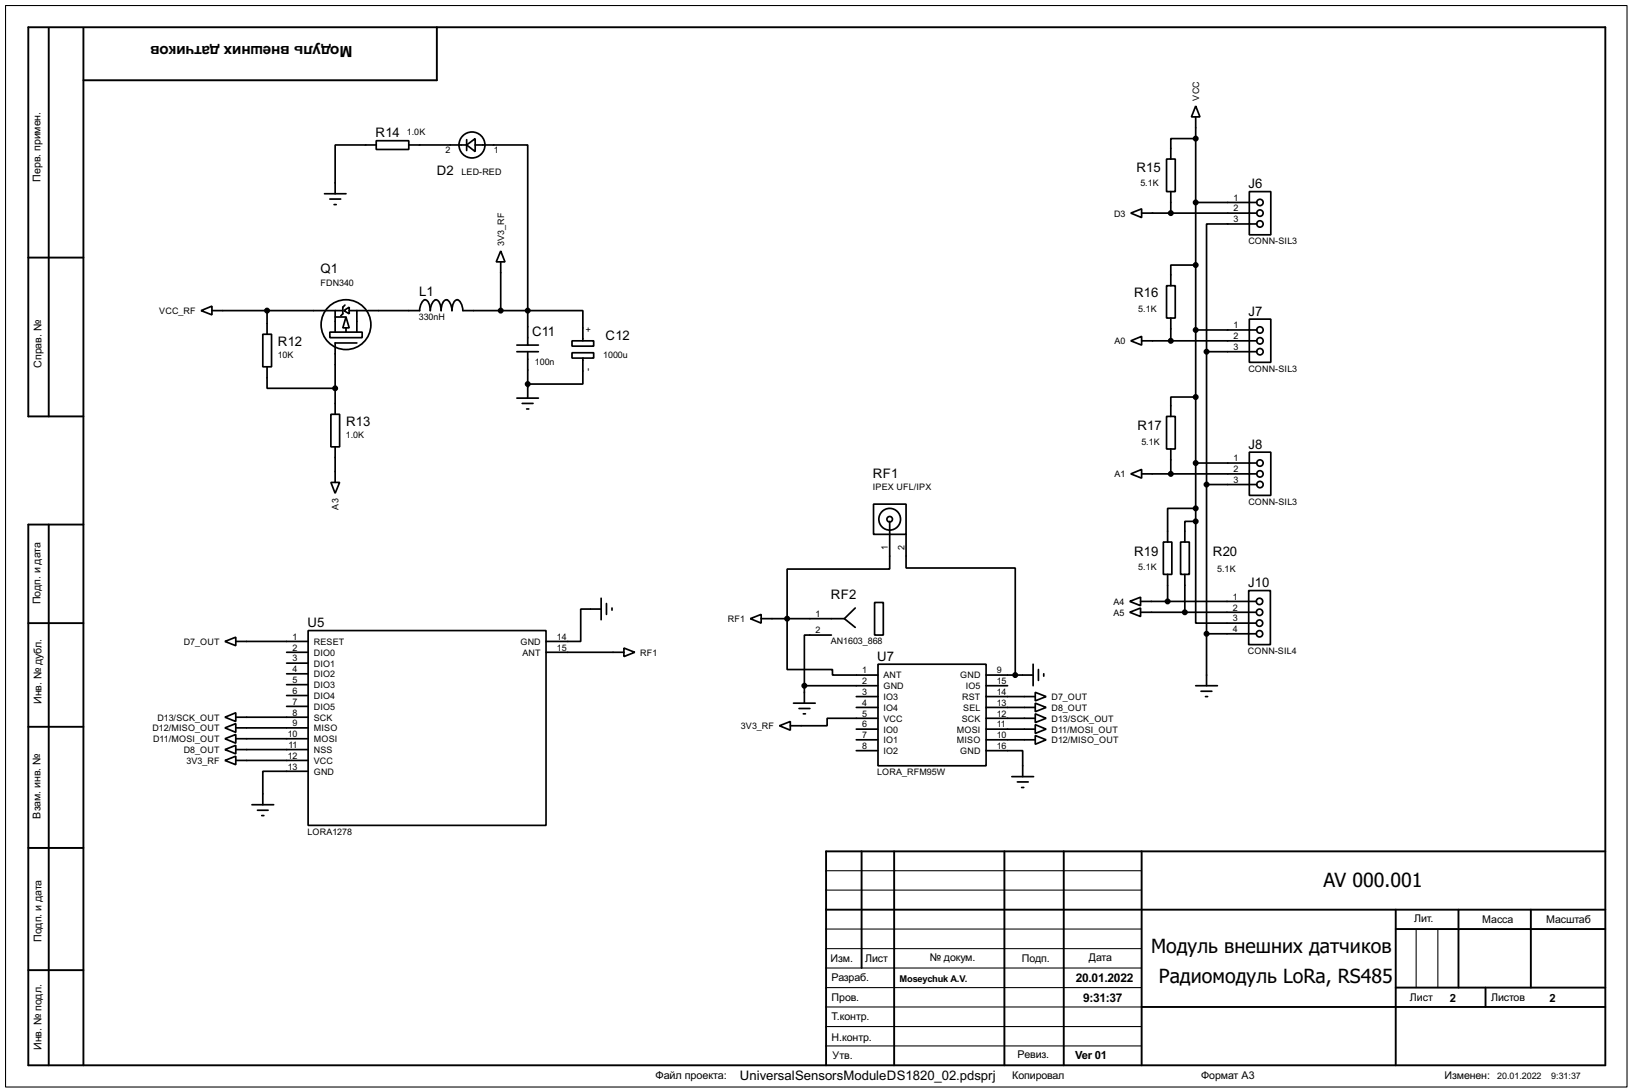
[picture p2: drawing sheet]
<svg xmlns="http://www.w3.org/2000/svg" width="383mm" height="256mm" viewBox="0 0 383 256" stroke-linecap="round" stroke-linejoin="round" font-family="sans-serif">
<path d="M1.3 1.3h381v254h-381zM194.1 218.2h74.2M194.1 209.1h74.2M194.1 204.5h74.2M332.8 218.2v13.8M337.9 218.2v13.8M194.1 222.8h74.2M194.1 232h74.2M194.1 236.5h74.2M194.1 227.4h74.2M194.1 241.1h74.2M194.1 245.7h74.2" fill="none" stroke="#000" stroke-width=".25"/>
<g fill="none" stroke="#000" stroke-width=".45">
<path d="M11.5 6.7v91.1M19.6 6.7v243.5M102.7 6.4v12.5h-83.1M6.7 60.5h12.9M19.6 97.8h-12.9v-91.4h370.5v243.8h-370.5v-127h12.9M11.5 123.2v127M6.7 146.4h12.9M6.7 170.7h12.9M6.7 199.2h12.9M202.5 200v27.4M210.1 200v50.2M236 200v50.2"/>
<path d="M250 200v50.2M268.3 200v50.2M377.2 200h-183.1v50.2M194.1 213.7h183.1M328 213.7v36.5M328 218.2h49.2M342.7 213.7v18.3M359.7 213.7v18.3M6.7 227.9h12.9M268.3 236.5h108.9M328 232h49.2M349.1 232v4.5"/>
</g>
<g fill="none" stroke="#000" stroke-width=".4">
<path d="M88.4 33.1h7.7v2h-7.7zM88.4 34.1h-9.6v11.4M96.1 34.1h13.6M109.7 34.1l2-1.5v3zM109.7 32.8v2.6M111.7 34.1h12.3v38.9M274.1 37.4h2.1v7.6h-2.1zM281 24.9l1 2.6h-2zM281 32.6h-5.9v4.8M281 27.5v95M76.3 45.5h5M77.5 46.8h2.6"/>
<path d="M78.5 48.1h.5M117.7 59l1 2.5h-2.1zM265.7 50.1l2.6-1v2zM268.3 50.1h27M275.1 45v5.1M281 47.6h14.3M293.6 45h5v10.2h-5zM295.3 52.6h-11.8v30M47.3 73l2.5-1.1v2.1zM49.8 73h30.8M61.8 78.5h2v7.7h-2zM62.8 73v5.5"/>
<path d="M77.5 78h7.6v1.3h-7.6zM78.8 73v5M78.8 74.5h2.5M80.8 73l1.3-.8v1.5zM81.1 71.7l-.5 .5v1.5l-.5 .5M81.3 74.5l.8 2.5h-1.5zM81.3 77v1M82.1 73h4.1M83.9 73v5M86.4 73h12.2a2.68 2.68 0 0 1 1.3-2.6 2.31 2.31 0 0 1 1.2 2.6 2.7 2.7 0 0 1 1.3-2.6 2.31 2.31 0 0 1 1.3 2.6 2.27 2.27 0 0 1 1.3-2.6 2.68 2.68 0 0 1 1.2 2.6v-.7a2.03 2.03 0 0 1 1.3-1.9 2.61 2.61 0 0 1 1.3 2.6h15.2M117.7 61.5v11.5M124 73h13v7.1"/>
<path d="M124 73v8.1M274.1 67.1h2.1v7.6h-2.1zM275.1 74.7v5.4M281 62.3h-5.9v4.8M281 77.5h14.3M293.6 75h5v10.1h-5zM62.8 86.2v5h16M77.8 97.3h2v7.7h-2zM83.9 80.6h-5.1v16.7M121.5 82.6h5M121.5 81.1h5M121.5 93.5h5"/>
<path d="M122.7 94.8h2.6M123.8 96.1h.5M124 82.6v10.9M134.4 80.1h5.1v1.2h-5.1zM134.4 82.9h5.1v1.2h-5.1zM137 84.1v6.1h-13M265.7 80.1l2.6-1.1v2.1zM268.3 80.1h27M274.1 97.8h2.1v7.7h-2.1zM281 93.3h-5.9v4.5M283.5 82.6h11.8M283.5 82.6v78.5"/>
<path d="M77.8 113.3h2l-1 2.6zM78.8 105v8.3M205.3 118.4h7.6v7.1h-7.6zM265.7 111.3l2.6-1v2zM268.3 111.3h27M275.1 105.5v5.8M281 119.4h-6.6v7.9M281 108.8h14.3M283.5 113.8h11.8M293.6 106.2h5v10.2h-5zM209.1 122.5v11.2h-24.1v23.6h10.6v1.3h10.7M212.9 125.5v7.9h25.7v25.2"/>
<path d="M273.4 127.3h2v7.6h-2zM274.4 134.9v6.4M277.4 127.3h2.1v7.6h-2.1zM278.4 134.9v8.9M281 122.5v23.9h14.2M281 122.5h-2.6v4.8M293.4 138.7h5.1v12.7h-5.1zM52.9 150.7l2.5-1v2zM55.4 150.7h17M67.4 153.2h5M67.4 158.3h5M67.4 155.8h5"/>
<path d="M72.4 148.1h55.9v45.8h-55.9zM128.3 153.2h18.3M141.3 143.1h-4.8v7.6h-8.2M141.3 140.5v5.1M142.5 141.8v2.5M143.8 142.8v.5M146.6 152.2l2.6 1-2.6 1zM176.3 145.3l2.6-1v2.1zM178.9 145.3h19.5M195.4 149.2h-6.4v11.9M198.4 145.3l2.6 2.1M201 142.8l-2.6 2.5"/>
<path d="M205.5 141.5h2.1v7.7h-2.1zM206.3 156h25.4v23.9h-25.4zM231.7 158.6h11.1M242.8 156v5.1M244 157.3v2.5M245.3 158.3v.5M265.5 143.8l2.5-1v2zM265.5 141.3l2.5-1v2zM268 143.8h27.2M268 141.3h27.2M283.5 148.9h11.7M52.9 168.5l2.5-1.1v2.1z"/>
<path d="M52.9 171l2.5-1v2zM52.9 173.5l2.5-1v2.1zM52.9 176.1l2.5-1v2zM52.9 178.6l2.5-1v2zM55.4 168.5h17M55.4 171h17M55.4 173.5h17M55.4 176.1h17M55.4 178.6h17M67.4 165.9h5M67.4 163.4h5M67.4 160.8h5"/>
<path d="M183.2 170.5l2.5-1v2zM186.5 165.2h5.1M187.8 166.4h2.5M188.8 167.7h.5M189 161.1v4.1M189 161.1h17.3M201.2 173.8h5.1M201.2 171.3h5.1M201.2 166.2h5.1M201.2 163.6h5.1M201.2 176.3h5.1M206.3 168.7h-11.9v1.8h-8.7"/>
<path d="M231.7 176.3h8.6v6.1M231.7 161.1h5.1M231.7 168.7h11.6M231.7 173.8h11.6M231.7 171.3h11.6M231.7 166.2h11.6M231.7 163.6h11.6M243.3 167.7l2.5 1-2.5 1zM243.3 172.8l2.5 1-2.5 1zM243.3 170.2l2.5 1.1-2.5 1zM243.3 165.2l2.5 1-2.5 1zM243.3 162.6l2.5 1-2.5 1z"/>
<path d="M281 161.1h5.1M282.2 162.4h2.6M283.3 163.6h.5M59.2 189h5.1M60.5 190.3h2.5M61.5 191.6h.5M72.4 181.2h-10.6v7.8M237.8 182.4h5.1M239.1 183.7h2.5M240.1 185h.5"/>
<circle cx="110.9" cy="34.1" r="3.1"/>
<circle cx="296" cy="52.6" r=".75"/>
<circle cx="296" cy="47.6" r=".75"/>
<circle cx="296" cy="50.1" r=".75"/>
<circle cx="81.3" cy="76.3" r="5.9"/>
<circle cx="296" cy="77.5" r=".75"/>
<circle cx="296" cy="80.1" r=".75"/>
<circle cx="296" cy="82.6" r=".75"/>
<circle cx="296" cy="108.8" r=".75"/>
<circle cx="296" cy="111.3" r=".75"/>
<circle cx="296" cy="113.8" r=".75"/>
<circle cx="209" cy="122" r="2.55"/>
<circle cx="209" cy="122" r=".65"/>
<circle cx="295.9" cy="143.8" r=".75"/>
<circle cx="295.9" cy="141.3" r=".75"/>
<circle cx="295.9" cy="148.9" r=".75"/>
<circle cx="295.9" cy="146.4" r=".75"/>
</g>
<g fill="#000" stroke="#000" stroke-width=".4">
<circle cx="280.9" cy="32.6" r=".5"/>
<circle cx="275.1" cy="50.1" r=".5"/>
<circle cx="280.9" cy="47.6" r=".5"/>
<circle cx="62.7" cy="73" r=".5"/>
<circle cx="117.6" cy="73" r=".5"/>
<circle cx="124" cy="73" r=".5"/>
<circle cx="280.9" cy="77.5" r=".5"/>
<circle cx="280.9" cy="62.3" r=".5"/>
<circle cx="78.7" cy="91.2" r=".5"/>
<circle cx="124" cy="90.2" r=".5"/>
<circle cx="275.1" cy="80.1" r=".5"/>
<circle cx="280.9" cy="93.3" r=".5"/>
<circle cx="283.5" cy="82.6" r=".5"/>
<circle cx="275.1" cy="111.3" r=".5"/>
<circle cx="280.9" cy="108.8" r=".5"/>
<circle cx="280.9" cy="119.4" r=".5"/>
<circle cx="283.5" cy="113.8" r=".5"/>
<circle cx="280.9" cy="122.5" r=".5"/>
<circle cx="184.9" cy="145.3" r=".5"/>
<circle cx="238.5" cy="158.6" r=".5"/>
<circle cx="274.3" cy="141.3" r=".5"/>
<circle cx="278.4" cy="143.8" r=".5"/>
<circle cx="283.5" cy="148.9" r=".5"/>
<circle cx="189" cy="161.1" r=".5"/>
</g>
<g font-size="5.6">
<text x="311" y="208.3">AV 000.001</text>
<text x="270.5" y="223.8">Модуль внешних датчиков</text>
<text x="272.3" y="230.9">Радиомодуль LoRa, RS485</text>
</g>
<text font-size="4.1" x="82.8" y="10.8" transform="rotate(-180 82.8 10.8)">Модуль внешних датчиков</text>
<g font-size="3.5">
<text x="88.3" y="32.3">R14</text>
<text x="102.6" y="41.2">D2</text>
<text x="267" y="40.3">R15</text>
<text x="293.4" y="44.2">J6</text>
<text x="75.3" y="64.2">Q1</text>
<text x="98.5" y="69.6">L1</text>
<text x="266.5" y="69.8">R16</text>
<text x="293.4" y="74.1">J7</text>
<text x="65.3" y="81.2">R12</text>
<text x="125" y="79">C11</text>
<text x="142.3" y="79.9">C12</text>
<text x="81.3" y="100">R13</text>
<text x="267.3" y="101">R17</text>
<text x="293.4" y="105.4">J8</text>
<text x="205.1" y="112.2">RF1</text>
<text x="266.5" y="130.5">R19</text>
<text x="285" y="130.5">R20</text>
<text x="293.3" y="137.9">J10</text>
<text x="195.2" y="140.7">RF2</text>
<text x="72.3" y="147.3">U5</text>
<text x="206.1" y="155.2">U7</text>
<text x="173.8" y="253.6">UniversalSensorsModuleDS1820_02.pdsprj</text>
</g>
<g font-size="3.2">
<text x="252.8" y="230.7">20.01.2022</text>
<text x="254.5" y="235.4">9:31:37</text>
</g>
<g font-size="3">
<text x="340.7" y="235.4">2</text>
<text x="364.1" y="235.4">2</text>
<text x="252.6" y="248.8">Ver 01</text>
</g>
<text font-size="2.9" x="154" y="253.5">Файл проекта:</text>
<g font-size="2.8">
<text x="9.5" y="42.7" transform="rotate(-90 9.5 42.7)">Перв. примен.</text>
<text x="9.7" y="86.4" transform="rotate(-90 9.7 86.4)">Справ. №</text>
<text x="9.5" y="142" transform="rotate(-90 9.5 142)">Подп. и дата</text>
<text x="9.7" y="165.4" transform="rotate(-90 9.7 165.4)">Инв. № дубл.</text>
<text x="9.5" y="192.3" transform="rotate(-90 9.5 192.3)">Взам. инв. №</text>
<text x="9.8" y="221.2" transform="rotate(-90 9.8 221.2)">Подп. и дата</text>
<text x="332.3" y="216.5">Лит.</text>
<text x="348.3" y="216.8">Масса</text>
<text x="363.3" y="216.8">Масштаб</text>
<text x="195.1" y="225.9">Изм.</text>
<text x="203.3" y="225.9">Лист</text>
<text x="218.5" y="225.7">№ докум.</text>
<text x="240.1" y="225.9">Подп.</text>
<text x="255.8" y="225.7">Дата</text>
<text x="195.4" y="230.5">Разраб.</text>
<text x="195.4" y="235.1">Пров.</text>
<text x="195.4" y="239.6">Т.контр.</text>
<text x="331.3" y="235.1">Лист</text>
<text x="350.3" y="235.1">Листов</text>
<text x="195.4" y="244.5">Н.контр.</text>
<text x="9.8" y="246.6" transform="rotate(-90 9.8 246.6)">Инв. № подл.</text>
<text x="195.6" y="248.8">Утв.</text>
<text x="239.1" y="248.5">Ревиз.</text>
<text x="237.8" y="253.5">Копировал</text>
<text x="282.2" y="253.5">Формат А3</text>
<text x="339.4" y="253.5">Изменен:</text>
</g>
<text font-size="2.5" x="211.4" y="230.6">Moseychuk A.V.</text>
<g font-size="2.4">
<text x="281.8" y="23.6" transform="rotate(-90 281.8 23.6)">VCC</text>
<text x="95.6" y="31.7">1.0K</text>
<text x="104.7" y="36">2</text>
<text x="108.4" y="41.1">LED-RED</text>
<text x="116" y="36">1</text>
<text x="268" y="43.7">5.1K</text>
<text x="289.9" y="47.2">1</text>
<text x="261.8" y="50.8">D3</text>
<text x="289.9" y="49.7">2</text>
<text x="289.9" y="52.2">3</text>
<text x="118.5" y="57.7" transform="rotate(-90 118.5 57.7)">3V3_RF</text>
<text x="293.3" y="57.4">CONN-SIL3</text>
<text x="75.3" y="67.1">FDN340</text>
<text x="37.4" y="73.7">VCC_RF</text>
<text x="98.4" y="75.1">330nH</text>
<text x="137.5" y="76.8" transform="rotate(90 137.5 76.8)">+</text>
<text x="267.5" y="73.2">5.1K</text>
<text x="289.9" y="77.1">1</text>
<text x="261.9" y="80.8">A0</text>
<text x="289.9" y="79.7">2</text>
<text x="289.9" y="82.2">3</text>
<text x="65.3" y="84.1">10K</text>
<text x="125.7" y="85.7">100n</text>
<text x="137.8" y="86.4" transform="rotate(90 137.8 86.4)">-</text>
<text x="141.8" y="84.1">1000u</text>
<text x="293.3" y="87.3">CONN-SIL3</text>
<text x="81.3" y="102.9">1.0K</text>
<text x="268.2" y="104.5">5.1K</text>
<text x="261.9" y="112.1">A1</text>
<text x="289.9" y="108.4">1</text>
<text x="289.9" y="110.9">2</text>
<text x="289.9" y="113.4">3</text>
<text x="79.6" y="119.7" transform="rotate(-90 79.6 119.7)">A3</text>
<text x="205.1" y="115.1">IPEX UFL/IPX</text>
<text x="293.3" y="118.6">CONN-SIL3</text>
<text x="208.7" y="129.2" transform="rotate(-90 208.7 129.2)">1</text>
<text x="212.5" y="129.2" transform="rotate(-90 212.5 129.2)">2</text>
<text x="267.5" y="133.9">5.1K</text>
<text x="286" y="134.4">5.1K</text>
<text x="261.6" y="142.1">A4</text>
<text x="289.7" y="140.9">1</text>
<text x="289.7" y="143.4">2</text>
<text x="171" y="146.1">RF1</text>
<text x="191.7" y="144.9">1</text>
<text x="191.7" y="148.8">2</text>
<text x="261.6" y="144.6">A5</text>
<text x="289.7" y="146">3</text>
<text x="289.7" y="148.5">4</text>
<text x="43.2" y="151.5">D7_OUT</text>
<text x="68.8" y="155.4">3</text>
<text x="68.8" y="152.8">2</text>
<text x="68.8" y="150.3">1</text>
<text x="73.7" y="154">DIO0</text>
<text x="73.7" y="151.5">RESET</text>
<text x="122.3" y="151.5">GND</text>
<text x="122.7" y="154">ANT</text>
<text x="130.9" y="150.3">14</text>
<text x="130.9" y="152.8">15</text>
<text x="150.4" y="154">RF1</text>
<text x="195.2" y="151.4">AN1603_868</text>
<text x="293.2" y="153.6">CONN-SIL4</text>
<text x="68.8" y="160.4">5</text>
<text x="68.8" y="157.9">4</text>
<text x="73.7" y="161.6">DIO3</text>
<text x="73.7" y="159.1">DIO2</text>
<text x="73.7" y="156.6">DIO1</text>
<text x="202.6" y="160.7">2</text>
<text x="202.6" y="158.2">1</text>
<text x="207.6" y="161.9">GND</text>
<text x="207.6" y="159.4">ANT</text>
<text x="225.6" y="159.4">GND</text>
<text x="226.9" y="161.9">IO5</text>
<text x="234.2" y="160.7">15</text>
<text x="234.2" y="158.2">9</text>
<text x="68.8" y="165.5">7</text>
<text x="68.8" y="163">6</text>
<text x="73.7" y="166.7">DIO5</text>
<text x="73.7" y="164.2">DIO4</text>
<text x="202.6" y="165.8">4</text>
<text x="202.6" y="163.2">3</text>
<text x="207.6" y="167">IO4</text>
<text x="207.6" y="164.4">IO3</text>
<text x="226.1" y="164.4">RST</text>
<text x="226.3" y="167">SEL</text>
<text x="234.2" y="163.2">14</text>
<text x="234.2" y="165.8">13</text>
<text x="247.1" y="167">D8_OUT</text>
<text x="247.1" y="164.4">D7_OUT</text>
<text x="35.8" y="171.8">D12/MISO_OUT</text>
<text x="37" y="169.3">D13/SCK_OUT</text>
<text x="67.6" y="173.1">10</text>
<text x="68.8" y="168.1">8</text>
<text x="68.8" y="170.6">9</text>
<text x="73.7" y="169.3">SCK</text>
<text x="73.7" y="171.8">MISO</text>
<text x="174.1" y="171.3">3V3_RF</text>
<text x="202.6" y="173.4">7</text>
<text x="202.6" y="170.9">6</text>
<text x="202.6" y="168.3">5</text>
<text x="207.6" y="172.1">IO0</text>
<text x="207.6" y="169.5">VCC</text>
<text x="224.8" y="172.1">MOSI</text>
<text x="226" y="169.5">SCK</text>
<text x="234.2" y="173.4">10</text>
<text x="234.2" y="170.9">11</text>
<text x="234.2" y="168.3">12</text>
<text x="247.1" y="169.5">D13/SCK_OUT</text>
<text x="247.1" y="172.1">D11/MOSI_OUT</text>
<text x="36" y="174.3">D11/MOSI_OUT</text>
<text x="43.2" y="176.9">D8_OUT</text>
<text x="43.8" y="179.4">3V3_RF</text>
<text x="67.6" y="178.2">12</text>
<text x="67.8" y="175.7">11</text>
<text x="73.7" y="176.9">NSS</text>
<text x="73.7" y="174.3">MOSI</text>
<text x="73.7" y="179.4">VCC</text>
<text x="202.6" y="175.9">8</text>
<text x="207.6" y="174.6">IO1</text>
<text x="207.6" y="177.1">IO2</text>
<text x="224.8" y="174.6">MISO</text>
<text x="225.6" y="177.1">GND</text>
<text x="234.2" y="175.9">16</text>
<text x="247.1" y="174.6">D12/MISO_OUT</text>
<text x="67.6" y="180.8">13</text>
<text x="73.7" y="182">GND</text>
<text x="206.1" y="182">LORA_RFM95W</text>
<text x="72.2" y="196.1">LORA1278</text>
<text x="351.8" y="253.3">20.01.2022</text>
<text x="364.5" y="253.3">9:31:37</text>
</g>
</svg>
